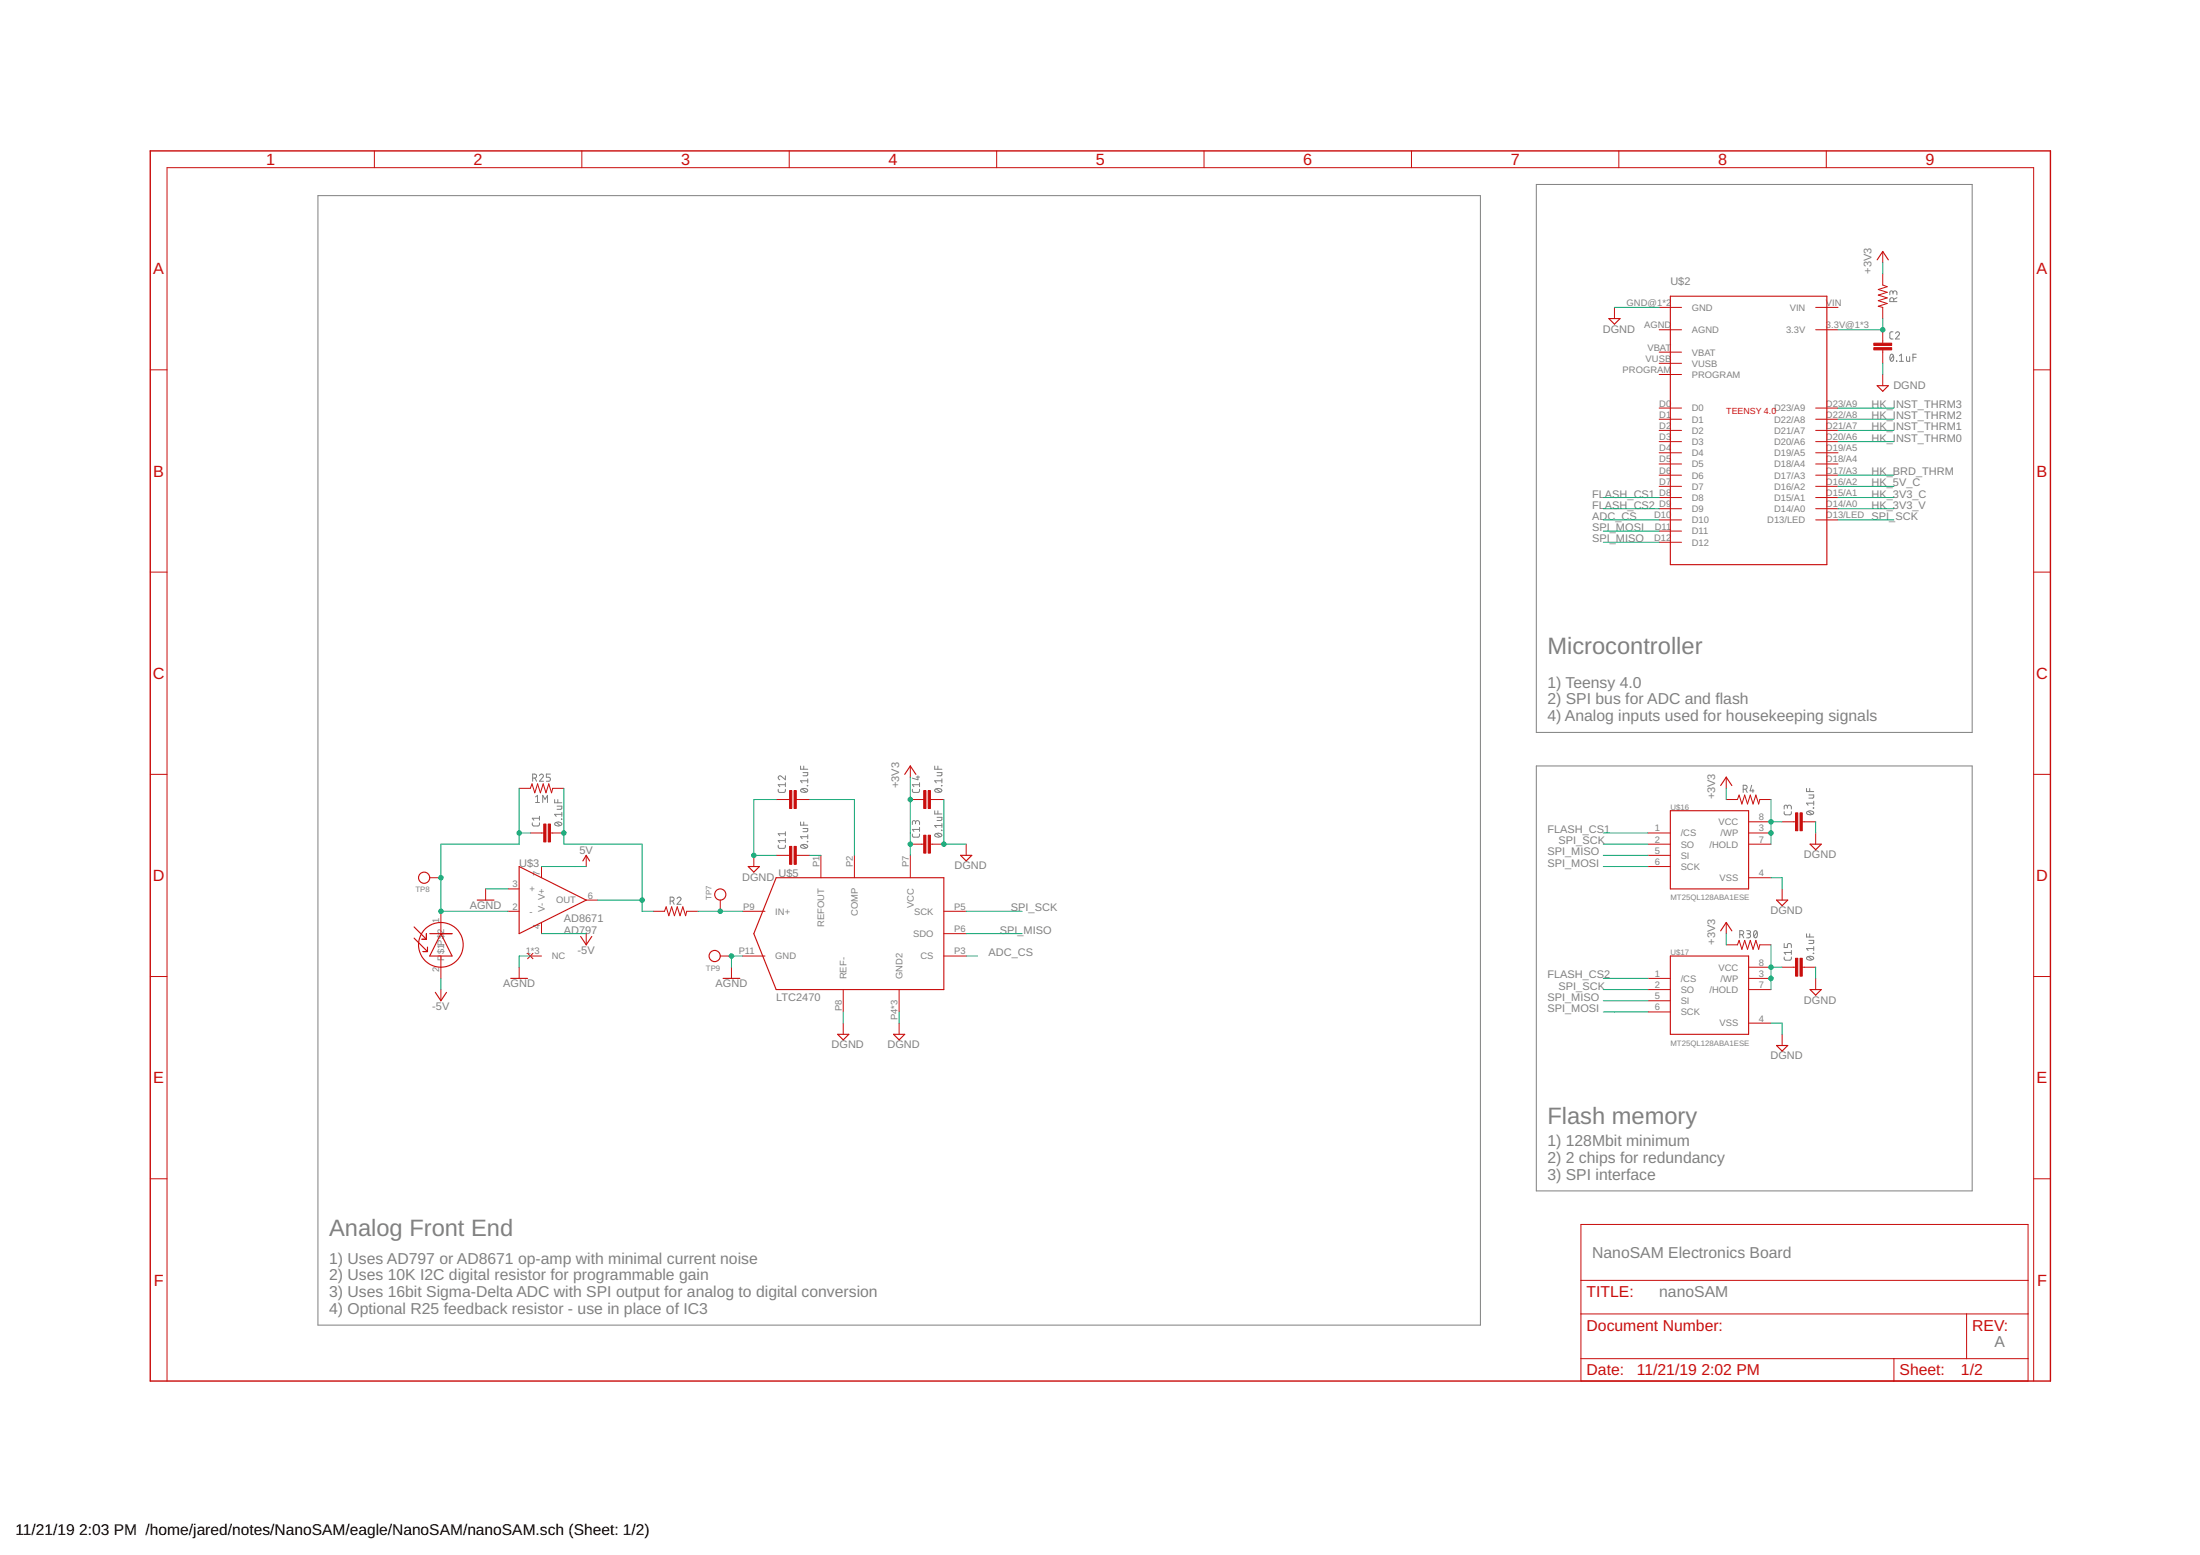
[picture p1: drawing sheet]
<svg xmlns="http://www.w3.org/2000/svg" width="500mm" height="353mm" viewBox="0 0 500 353" stroke-linecap="round" stroke-linejoin="round" font-family="sans-serif">
<g fill="none" stroke="#808080" stroke-width=".23">
<path d="M72.2 44.4h264.2v256.5h-264.2zM349.1 41.9h99v124.4h-99zM430.1 66.5a.44 .44 0 0 1 .5-.5 .44 .44 0 0 1 .4 .5v.5M430.1 66.8v-.4a.36 .36 0 0 0-.3-.4 .36 .36 0 0 0-.4 .4v.6M430.1 75.4h-.5l-.2 .3v1.1l.2 .1 .5 .1M430.3 68.5v-.4a.44 .44 0 0 0-.4-.5 .44 .44 0 0 0-.5 .5v.4h1.6M430.7 75.7a.45 .45 0 0 1 .6-.3 .45 .45 0 0 1 .2 .7l-.8 .9h.9M431 67.6l-.7 .4M429.6 80.5l.3-.1a.97 .97 0 0 1 0 1.7 1.02 1.02 0 0 1-.3-1.6zM430.2 80.8l-.7 .9M430.9 82l.1 .1zM431.6 82.1h.9"/>
<path d="M431.6 80.8l.4-.4v1.7M433.2 81v.9l.3 .2h.4v-1.1M434.7 81.2h.7M435.4 80.4h-.7v1.7M121 176.7h.5a.46 .46 0 0 0 .4-.5 .46 .46 0 0 0-.4-.4h-.5v1.6M121.6 176.7l.3 .7M122.6 176.1a.44 .44 0 0 1 .6-.3 .44 .44 0 0 1 .1 .7l-.7 .9h.9M125.1 175.8h-1v.7h.6a.46 .46 0 0 1 .4 .5 .46 .46 0 0 1-.4 .4h-.6M176.8 179.2v.5l.4 .3 1-.1 .2-.2 .1-.5M178.5 176.2v.9l-1-.8a.44 .44 0 0 0-.7 .2 .44 .44 0 0 0 .4 .6M178.5 177.8v.8M178.5 178.2h-1.7l.4 .4"/>
<path d="M181.9 174v.7h1.6M182 179.3a1.02 1.02 0 0 1 1.5 .2 .97 .97 0 0 1-1.6 0zM182.3 179.2l.9 .7M182.5 175.5h1l-.1 .6-.9 .1M182.6 174v.7M183.4 178.4l.1 .1zM183.5 176.9v.9M183.5 177.3h-1.6l.4 .5M207.3 179.2v.5l.4 .3 1-.1 .2-.2v-.5M208.2 176.5h.7M208.6 176.2v.9l-1.3-.4M208.9 178.2h-1.6l.4 .4"/>
<path d="M208.9 177.8v.8M212.4 174v.7h1.6M212.5 179.3a1.03 1.03 0 0 1 1.5 .2 .97 .97 0 0 1-1.6 0zM212.7 179.2l1 .7M212.9 175.5h1.1l-.2 .6-.9 .1M213.1 174v.7M213.9 178.4l.1 .1zM214 177.3h-1.6l.3 .5M214 176.9v.9M349.1 173.9h99v96.5h-99zM396.1 179.2h.5a.46 .46 0 0 0 .4-.4 .46 .46 0 0 0-.4-.5h-.5v1.7M396.6 179.2l.4 .8"/>
<path d="M398 178.3l-.3 1.3h.8M398.3 179.2v.8M410.5 179v.8h1.6M411.2 179v.8M120.9 186.9l.2 .6 .2 .1h1.1l.2-.3v-.4M121.7 181l.4-.4v1.6M121.7 182.2h.9M122.6 185.4v.9M122.6 185.8h-1.7l.4 .5M123.3 182.2v-1.6l.5 .9 .6-.9v1.6M126 181.6v.7h1.7M126.1 186.9a1.02 1.02 0 0 1 1.6 .2 .97 .97 0 0 1-1.7 0z"/>
<path d="M126.4 186.8l.9 .7M126.6 183.1h1.1l-.2 .7h-.9M126.7 181.6v.7M127.6 186l.1 .1zM127.7 184.5v.9M127.7 184.9h-1.7l.4 .5M176.8 191.9v.5l.4 .3 1-.1 .2-.2 .1-.5M178.5 188.9v.9M178.5 190.4v.9M178.5 190.9h-1.7l.4 .4M178.5 189.3h-1.7l.4 .5M181.9 186.7v.7h1.6"/>
<path d="M182 192a1.02 1.02 0 0 1 1.5 .2 .97 .97 0 0 1-1.6 0zM182.3 191.8l.9 .8M182.5 188.2h1l-.1 .6-.9 .1M182.6 186.7v.7M183.4 191.1l.1 .1zM183.5 189.6v.9M183.5 190h-1.6l.4 .5M207.3 189.4v.5l.4 .2h1l.2-.2v-.5M208 186.8a.46 .46 0 0 1 .5-.4 .46 .46 0 0 1 .4 .4v.4M208 187.1v-.4a.36 .36 0 0 0-.3-.3 .36 .36 0 0 0-.4 .3v.5M208.9 187.9v.9M208.9 188.4h-1.6l.4 .4"/>
<path d="M212.4 184.1v.7h1.6M212.5 189.4a1.03 1.03 0 0 1 1.5 .3 .97 .97 0 0 1-1.6 0zM212.7 189.3l1 .7M212.9 185.6h1.1l-.2 .7h-.9M213.1 184.1v.7M213.9 188.5l.1 .1zM214 187v.9M214 187.5h-1.6l.3 .4M405.4 184.3v.5l.4 .2h1l.2-.2v-.5M406.1 183.3a.46 .46 0 0 1 .5-.5 .46 .46 0 0 1 .4 .5v.4M406.1 183.6v-.4a.36 .36 0 0 0-.3-.4 .36 .36 0 0 0-.4 .4v.5M410.6 184.3a1.03 1.03 0 0 1 1.5 .3 .97 .97 0 0 1-1.6 0z"/>
<path d="M410.8 184.2l1 .8M411 180.5h1.1l-.2 .7-.9 .1M412 183.5h.1zM412.1 181.9v1M412.1 182.4h-1.6l.3 .5M152.3 204.6h.4a.46 .46 0 0 0 .5-.4 .46 .46 0 0 0-.5-.5h-.4v1.7M152.8 204.6l.4 .8M153.8 204.1a.44 .44 0 0 1 .7-.4 .44 .44 0 0 1 .1 .7l-.8 1h.9M395.3 212.3h.5a.46 .46 0 0 0 .4-.5 .46 .46 0 0 0-.4-.5h-.5v1.7M395.9 212.3l.3 .7M396.9 211.3h.5a.36 .36 0 0 1 .4 .4 .36 .36 0 0 1-.4 .4h-.4M397.3 212.1a.46 .46 0 0 1 .5 .4 .46 .46 0 0 1-.5 .5h-.4"/>
<path d="M398.6 211.5l.3-.2a.97 .97 0 0 1 0 1.7 1.02 1.02 0 0 1-.3-1.5zM399.2 211.7l-.7 .9M405.4 217.3v.5l.4 .3 1.1-.1 .1-.7M405.4 214.3v.9h.7v-.5a.46 .46 0 0 1 .5-.4 .46 .46 0 0 1 .4 .4v.5M407 215.8v.9M407 216.3h-1.6l.4 .4M410.5 212.1v.7h1.6M410.6 217.4a1.06 1.06 0 0 1 1.5 .2 .95 .95 0 0 1-1.6 0zM410.8 217.2l1 .8M411 213.6h1.1l-.2 .6-.9 .1M411.2 212.1v.7M412 216.5l.1 .1z"/>
<path d="M412.1 215v.9M412.1 215.4h-1.6l.3 .5"/>
</g>
<g fill="none" stroke="#c90d0c" stroke-width=".23">
<path d="M85.1 34.3v3.8M132.2 34.3v3.8M179.3 34.3v3.8M226.5 34.3v3.8M273.6 34.3v3.8M320.7 34.3v3.8M367.8 34.3v3.8M415 34.3v3.8M427.8 57.1v2.5M366.8 69.8v2.5M377 80h5.1M377 69.8h5.1"/>
<path d="M377 74.9h5.1M412.6 69.8h5M412.6 74.9h5M427.8 62.2v2.5l1 .4-2 .6 2 .7-2 .6 2 .6-2 .7 2 .6-2 .7 1 .2v2.5M427.8 74.9v3M427.8 79.5v3M34.1 84h3.9M377 92.7h5.1M377 95.2h5.1M377 97.7h5.1M377 82.5h5.1M377 85h5.1"/>
<path d="M412.6 92.7h5M412.6 95.2h5M412.6 97.7h5M427.8 85v2.6M462.1 84h3.8M377 100.3h5.1M377 102.8h5.1M377 105.4h5.1M377 118.1h5.1M377 107.9h5.1M377 110.4h5.1M377 113h5.1"/>
<path d="M377 115.5h5.1M412.6 100.3h5M412.6 102.8h5M412.6 105.4h5M412.6 118.1h5M412.6 107.9h5M412.6 110.4h5M412.6 113h5M412.6 115.5h5M34.1 129.9h3.9M377 120.6h5.1M377 123.1h5.1"/>
<path d="M462.1 129.9h3.8M34.1 175.9h3.9M118 179h2.5l.4-1 .6 2 .7-2 .6 2 .6-2 .7 2 .6-2 .6 2 .3-1h2.5M206.8 173.9v2.6M392.2 176.5v2.5M462.1 175.9h3.8M97.6 199.3h2.6M120.5 189.2h3M123 196.8v2.5M125.1 189.2h3M133.2 194.2v2.6M171.3 194.2v2.6"/>
<path d="M176.4 181.6h3M176.4 194.2h3M180.9 181.6h3.1M180.9 194.2h3.1M186.5 194.2v5.1M194.1 194.2v5.1M206.8 181.6h3.1M206.8 194.2v5.1M206.8 191.7h3.1M211.4 181.6h3.1M211.4 191.7h3.1M219.5 191.7v2.5"/>
<path d="M374.5 189.2h5M374.5 194.2h5M374.5 191.7h5M374.5 196.8h5M392.2 181.6h2.6l.4-1 .6 2 .6-2 .7 2 .6-2 .6 2 .7-2 .6 2 .3-1h2.5M397.3 189.2h5.1M397.3 186.6h5.1M397.3 191.7h5.1M397.3 199.3h5.1M404.9 186.6h3.1M409.5 186.6h3.1M412.6 189.2v2.5"/>
<path d="M100.2 206.9v5.1M100.2 217.1v5.1M110.3 201.9v2.5M115.4 206.9h2.6M115.4 201.9h2.6M118 219.6v2.6M119.9 216.5l1.2 1.2M120.5 217.1h2.5M121.1 216.5l-1.2 1.2M123 209.5v2.5M133.2 204.4h2.5M133.2 212v2.6"/>
<path d="M148.4 206.9h2.6l.4-1 .6 2.1 .6-2.1 .6 2.1 .7-2.1 .6 2.1 .7-2.1 .6 2.1 .2-1.1h2.6M163.7 217.1h2.5M163.7 204.4v2.5M166.2 219.6v2.6M168.7 206.9h5.1M168.7 217.1h5.1M214.5 206.9h5M214.5 217.1h5M214.5 212h5M392.2 209.5v2.5M392.2 214.6h2.6l.4-1 .6 2 .6-2 .7 2 .6-2 .6 2 .7-2 .6 2 .3-1h2.5M397.3 219.6h5.1"/>
<path d="M404.9 201.9v2.5M404.9 219.6h3.1M409.5 219.6h3.1M34.1 221.8h3.9M100.2 224.7v2.6M191.6 224.7v5.1M191.6 232.3v2.6M204.3 224.7v5.1M204.3 232.3v2.6M374.5 222.2h5M374.5 224.7h5M374.5 227.3h5"/>
<path d="M374.5 229.8h5M397.3 222.2h5.1M397.3 224.7h5.1M397.3 232.3h5.1M404.9 234.9v2.5M412.6 222.2v2.5M462.1 221.8h3.8M34.1 267.7h3.9M359.2 278.1h101.6v35.5h-101.6zM462.1 267.7h3.8M359.2 298.4h101.6M359.2 290.8h101.6"/>
<path d="M446.8 298.4v10.1M38 313.6v-275.5h424.1v275.5M359.2 308.5h101.6M430.3 308.5v5.1"/>
</g>
<g fill="none" stroke="#c90d0c" stroke-width=".25">
<path d="M426.5 59l1.3-1.9 1.3 1.9M365.6 72.3h2.5l-1.3 1.3zM379.5 67.3h35.6v60.9h-35.6zM426.5 87.6h2.6l-1.3 1.3zM205.6 175.9l1.2-2 1.3 2M391 178.4l1.2-1.9 1.3 1.9M118 196.8l15.2 7.6-15.2 7.6zM132.4 195.5l.8-1.3 .8 1.3M170 196.8h2.6l-1.3 1.3zM176.4 199.3h38.1v25.4h-38.1l-5.1-12.7zM218.3 194.2h2.5l-1.3 1.3zM379.5 184.1h17.8v17.8h-17.8z"/>
<path d="M411.3 191.7h2.5l-1.2 1.3zM94.1 210.5l2.8 2.8M94.1 213l3 3.1M95.9 213.3h1M96.1 216.1h1M96.9 212v1.3M97.1 215.1v1M97.6 212h5.1M100.2 212l2.5 5.1h-5.1zM108.4 204.4h3.8M131.9 212.7l1.3 1.9 1.3-1.9M379.5 217.1h17.8v17.8h-17.8z"/>
<path d="M391 211.4l1.2-1.9 1.3 1.9M403.7 204.4h2.5l-1.3 1.3zM98.9 225.4l1.3 1.9 1.3-1.9M116.1 222.2h3.8M164.3 222.2h3.8M190.3 234.9h2.6l-1.3 1.3zM203 234.9h2.6l-1.3 1.3zM403.7 237.4h2.5l-1.3 1.3zM411.3 224.7h2.5l-1.2 1.3z"/>
<circle cx="96.4" cy="199.3" r="1.27"/>
<circle cx="100.2" cy="214.6" r="5.1"/>
<circle cx="162.4" cy="217.1" r="1.27"/>
<circle cx="163.7" cy="203.1" r="1.27"/>
</g>
<g fill="#c90d0c" stroke="#c90d0c" stroke-width=".23">
<path d="M124.6 187.1h.5v4.1h-.5z"/>
<path d="M123.5 187.1h.6v4.1h-.6z"/>
<path d="M409 184.6h.5v4.1h-.5z"/>
<path d="M408 184.6h.5v4.1h-.5z"/>
<path d="M180.4 192.2h.5v4.1h-.5z"/>
<path d="M179.4 192.2h.5v4.1h-.5z"/>
<path d="M180.4 179.5h.5v4.1h-.5z"/>
<path d="M179.4 179.5h.5v4.1h-.5z"/>
<path d="M210.9 189.7h.5v4h-.5z"/>
<path d="M209.9 189.7h.5v4h-.5z"/>
<path d="M210.9 179.5h.5v4.1h-.5z"/>
<path d="M209.9 179.5h.5v4.1h-.5z"/>
<path d="M425.8 79h4v.5h-4z"/>
<path d="M425.8 77.9h4v.5h-4z"/>
<path d="M409 217.6h.5v4.1h-.5z"/>
<path d="M408 217.6h.5v4.1h-.5z"/>
</g>
<path d="M34.1 34.3h431.8v279.3h-431.8z" fill="none" stroke="#c90d0c" stroke-width=".32"/>
<g fill="none" stroke="#0dab76" stroke-width=".23">
<path d="M427.8 59.6v2.6M366.8 69.8h10.2M427.8 72.3v2.6h-10.2M417.6 97.7h12.7M417.6 95.2h12.7M417.6 92.7h12.7M427.8 82.5v2.5M364.3 118.1h12.7M364.3 115.5h12.7M364.3 113h12.7M417.6 118.1h12.7M417.6 115.5h12.7"/>
<path d="M417.6 113h12.7M417.6 110.4h12.7M417.6 100.3h12.7M417.6 107.9h12.7M364.3 123.1h12.7M364.3 120.6h12.7M118 179v12.7h-17.8v15.2h15.2M128.1 179v12.7h17.8v15.2h2.5M206.8 176.5v17.7M392.2 179v2.6M118 189.2h2.5M123 196.8h10.2"/>
<path d="M176.4 181.6h-5.1v12.6h5.1M184 194.2h2.5M184 181.6h10.1v12.6M214.5 181.6v10.1h5M364.3 191.7h10.2M364.3 189.2h10.2M364.3 194.2h10.2M364.3 196.8h10.2M402.4 181.6v10.1M402.4 186.6h2.5M402.4 199.3h2.5v2.6M412.6 186.6v2.6"/>
<path d="M110.3 201.9h5.1M120.5 217.1h-2.5v2.5M123 212h10.2M135.7 204.4h10.2M158.6 206.9h10.1M168.7 217.1h-2.5v2.5M219.5 206.9h12.7M219.5 217.1h2.6M219.5 212h12.7M392.2 212v2.6M402.4 214.6v10.1M402.4 219.6h2.5"/>
<path d="M412.6 219.6v2.6M100.2 222.2v2.5M191.6 229.8v2.5M204.3 229.8v2.5M364.3 227.3h10.2M364.3 224.7h10.2M364.3 229.8h10.2M364.3 222.2h10.2M402.4 232.3h2.5v2.6"/>
</g>
<g fill="#0dab76" stroke="#0dab76" stroke-width=".23">
<circle cx="100.2" cy="206.9" r=".51"/>
<circle cx="118" cy="189.2" r=".51"/>
<circle cx="100.2" cy="199.3" r=".51"/>
<circle cx="145.9" cy="204.4" r=".51"/>
<circle cx="128.1" cy="189.2" r=".51"/>
<circle cx="163.7" cy="206.9" r=".51"/>
<circle cx="402.4" cy="186.6" r=".51"/>
<circle cx="402.4" cy="189.2" r=".51"/>
<circle cx="166.2" cy="217.1" r=".51"/>
<circle cx="214.5" cy="191.7" r=".51"/>
<circle cx="171.3" cy="194.2" r=".51"/>
<circle cx="206.8" cy="191.7" r=".51"/>
<circle cx="206.8" cy="181.6" r=".51"/>
<circle cx="427.8" cy="74.9" r=".51"/>
<circle cx="402.4" cy="219.6" r=".51"/>
<circle cx="402.4" cy="222.2" r=".51"/>
</g>
<g font-size="5.4" fill="#808080">
<text x="351.6" y="148.5">Microcontroller</text>
<text x="351.6" y="255.2">Flash memory</text>
<text x="74.8" y="280.6">Analog Front End</text>
</g>
<g font-size="3.7" fill="#c90d0c">
<text x="60.5" y="37.5">1</text>
<text x="107.6" y="37.5">2</text>
<text x="154.8" y="37.5">3</text>
<text x="201.9" y="37.5">4</text>
<text x="249" y="37.5">5</text>
<text x="296.1" y="37.5">6</text>
<text x="343.3" y="37.5">7</text>
<text x="390.4" y="37.5">8</text>
<text x="437.5" y="37.5">9</text>
<text x="34.8" y="62.3">A</text>
<text x="462.8" y="62.3">A</text>
<text x="34.8" y="108.2">B</text>
<text x="462.8" y="108.2">B</text>
<text x="34.7" y="154.2">C</text>
<text x="462.7" y="154.2">C</text>
<text x="34.7" y="200.1">D</text>
<text x="462.7" y="200.1">D</text>
<text x="34.8" y="246">E</text>
<text x="462.8" y="246">E</text>
<text x="34.9" y="291.9">F</text>
<text x="462.9" y="291.9">F</text>
</g>
<g font-size="3.6" fill="#808080">
<text x="351.6" y="156.2">1) Teensy 4.0</text>
<text x="351.6" y="160">2) SPI bus for ADC and flash</text>
<text x="351.6" y="163.8">4) Analog inputs used for housekeeping signals</text>
<text x="351.6" y="260.3">1) 128Mbit minimum</text>
<text x="351.6" y="264.1">2) 2 chips for redundancy</text>
<text x="351.6" y="267.9">3) SPI interface</text>
<text x="74.8" y="286.9">1) Uses AD797 or AD8671 op-amp with minimal current noise</text>
<text x="361.8" y="285.7">NanoSAM Electronics Board</text>
<text x="74.8" y="290.8">2) Uses 10K I2C digital resistor for programmable gain</text>
<text x="74.8" y="294.6">3) Uses 16bit Sigma-Delta ADC with SPI output for analog to digital conversion</text>
<text x="74.8" y="298.4">4) Optional R25 feedback resistor - use in place of IC3</text>
<text x="377" y="294.6">nanoSAM</text>
<text x="453.2" y="306">A</text>
</g>
<g font-size="3.6" fill="#c90d0c">
<text x="360.5" y="294.6">TITLE:</text>
<text x="360.5" y="302.2">Document Number:</text>
<text x="448.1" y="302.2">REV:</text>
<text x="360.5" y="312.3">Date:</text>
<text x="371.9" y="312.3">11/21/19</text>
<text x="386.6" y="312.3">2:02 PM</text>
<text x="431.6" y="312.3">Sheet:</text>
<text x="445.6" y="312.3">1/2</text>
</g>
<g font-size="3.5">
<text x="3.5" y="348.6">11/21/19</text>
<text x="18" y="348.6">2:03 PM /home/jared/notes/NanoSAM/eagle/NanoSAM/nanoSAM.sch (Sheet: 1/2)</text>
</g>
<g font-size="2.5" fill="#808080">
<text x="379.5" y="64.7">U$2</text>
<text x="425.3" y="62.2" transform="rotate(-90 425.3 62.2)">+3V3</text>
<text x="364.2" y="75.5">DGND</text>
<text x="430.2" y="88.2">DGND</text>
<text x="425.3" y="95.2">HK_INST_THRM2</text>
<text x="425.3" y="92.7">HK_INST_THRM3</text>
<text x="425.3" y="100.3">HK_INST_THRM0</text>
<text x="425.3" y="97.8">HK_INST_THRM1</text>
<text x="425.3" y="107.9">HK_BRD_THRM</text>
<text x="361.8" y="113">FLASH_CS1</text>
<text x="425.3" y="113">HK_3V3_C</text>
<text x="425.3" y="110.4">HK_5V_C</text>
<text x="361.8" y="118.1">ADC_CS</text>
<text x="361.8" y="115.5">FLASH_CS2</text>
<text x="425.3" y="118.1">SPI_SCK</text>
<text x="425.3" y="115.5">HK_3V3_V</text>
<text x="361.8" y="123.1">SPI_MISO</text>
<text x="361.8" y="120.6">SPI_MOSI</text>
<text x="204.3" y="179" transform="rotate(-90 204.3 179)">+3V3</text>
<text x="389.7" y="181.6" transform="rotate(-90 389.7 181.6)">+3V3</text>
<text x="351.6" y="189.2">FLASH_CS1</text>
<text x="354.1" y="191.7">SPI_SCK</text>
<text x="118" y="196.8">U$3</text>
<text x="131.7" y="194">5V</text>
<text x="216.9" y="197.4">DGND</text>
<text x="351.6" y="194.3">SPI_MISO</text>
<text x="351.6" y="196.8">SPI_MOSI</text>
<text x="409.9" y="194.9">DGND</text>
<text x="168.6" y="200">DGND</text>
<text x="176.9" y="199.1">U$5</text>
<text x="106.7" y="206.4">AGND</text>
<text x="128.1" y="209.4">AD8671</text>
<text x="229.7" y="207">SPI_SCK</text>
<text x="402.3" y="207.6">DGND</text>
<text x="128.1" y="212">AD797</text>
<text x="227.2" y="212">SPI_MISO</text>
<text x="389.7" y="214.6" transform="rotate(-90 389.7 214.6)">+3V3</text>
<text x="131.2" y="216.6">-5V</text>
<text x="224.6" y="217.1">ADC_CS</text>
<text x="114.4" y="224.2">AGND</text>
<text x="162.6" y="224.2">AGND</text>
<text x="176.4" y="227.3">LTC2470</text>
<text x="351.6" y="227.3">SPI_MISO</text>
<text x="351.6" y="222.2">FLASH_CS2</text>
<text x="354.1" y="224.7">SPI_SCK</text>
<text x="409.9" y="227.9">DGND</text>
<text x="98.2" y="229.3">-5V</text>
<text x="351.6" y="229.8">SPI_MOSI</text>
<text x="188.9" y="238.1">DGND</text>
<text x="201.6" y="238.1">DGND</text>
<text x="402.3" y="240.6">DGND</text>
</g>
<g font-size="2.1" fill="#808080">
<text x="369.6" y="69.5">GND@1*2</text>
<text x="384.4" y="70.6">GND</text>
<text x="406.7" y="70.6">VIN</text>
<text x="414.9" y="69.5">VIN</text>
<text x="373.6" y="74.5">AGND</text>
<text x="384.4" y="75.7">AGND</text>
<text x="405.8" y="75.7">3.3V</text>
<text x="414.9" y="74.5">3.3V@1*3</text>
<text x="373.9" y="82.2">VUSB</text>
<text x="374.3" y="79.6">VBAT</text>
<text x="384.4" y="80.7">VBAT</text>
<text x="384.4" y="83.3">VUSB</text>
<text x="368.7" y="84.7">PROGRAM</text>
<text x="384.4" y="85.8">PROGRAM</text>
<text x="377" y="92.3">D0</text>
<text x="377" y="94.9">D1</text>
<text x="384.4" y="93.4">D0</text>
<text x="384.4" y="96">D1</text>
<text x="403.1" y="96">D22/A8</text>
<text x="414.9" y="94.9">D22/A8</text>
<text x="414.9" y="92.3">D23/A9</text>
<text x="377" y="97.4">D2</text>
<text x="377" y="99.9">D3</text>
<text x="384.4" y="98.5">D2</text>
<text x="384.4" y="101.1">D3</text>
<text x="403.1" y="101.1">D20/A6</text>
<text x="403.1" y="98.5">D21/A7</text>
<text x="414.9" y="99.9">D20/A6</text>
<text x="414.9" y="97.4">D21/A7</text>
<text x="377" y="102.5">D4</text>
<text x="377" y="105">D5</text>
<text x="377" y="107.6">D6</text>
<text x="384.4" y="103.6">D4</text>
<text x="384.4" y="106.1">D5</text>
<text x="403.1" y="106.1">D18/A4</text>
<text x="403.1" y="103.6">D19/A5</text>
<text x="414.9" y="107.6">D17/A3</text>
<text x="414.9" y="105">D18/A4</text>
<text x="414.9" y="102.5">D19/A5</text>
<text x="377" y="110.1">D7</text>
<text x="377" y="112.6">D8</text>
<text x="384.4" y="108.7">D6</text>
<text x="384.4" y="111.2">D7</text>
<text x="384.4" y="113.8">D8</text>
<text x="403.1" y="113.8">D15/A1</text>
<text x="403.1" y="111.2">D16/A2</text>
<text x="403.1" y="108.7">D17/A3</text>
<text x="414.9" y="112.6">D15/A1</text>
<text x="414.9" y="110.1">D16/A2</text>
<text x="375.8" y="117.7">D10</text>
<text x="377" y="115.2">D9</text>
<text x="384.4" y="118.8">D10</text>
<text x="384.4" y="116.3">D9</text>
<text x="401.5" y="118.8">D13/LED</text>
<text x="403.1" y="116.3">D14/A0</text>
<text x="414.9" y="117.7">D13/LED</text>
<text x="414.9" y="115.2">D14/A0</text>
<text x="375.8" y="122.8">D12</text>
<text x="376" y="120.3">D11</text>
<text x="384.4" y="121.4">D11</text>
<text x="384.4" y="123.9">D12</text>
<text x="376" y="188.8">1</text>
<text x="376" y="191.4">2</text>
<text x="381.9" y="189.9">/CS</text>
<text x="390.5" y="187.4">VCC</text>
<text x="390.9" y="189.9">/WP</text>
<text x="399.7" y="188.8">3</text>
<text x="399.7" y="191.4">7</text>
<text x="399.7" y="186.3">8</text>
<text x="186.2" y="197" transform="rotate(-90 186.2 197)">P1</text>
<text x="193.8" y="197" transform="rotate(-90 193.8 197)">P2</text>
<text x="206.5" y="197" transform="rotate(-90 206.5 197)">P7</text>
<text x="376" y="193.9">5</text>
<text x="376" y="196.4">6</text>
<text x="381.9" y="192.5">SO</text>
<text x="381.9" y="195">SI</text>
<text x="381.9" y="197.6">SCK</text>
<text x="388.4" y="192.5">/HOLD</text>
<text x="116.4" y="201.5">3</text>
<text x="120.3" y="202.6">+</text>
<text x="122.7" y="199" transform="rotate(-90 122.7 199)">7</text>
<text x="390.7" y="200.1">VSS</text>
<text x="399.7" y="199">4</text>
<text x="99.8" y="209.7" transform="rotate(-90 99.8 209.7)">1</text>
<text x="116.4" y="206.6">2</text>
<text x="120.3" y="207.7">-</text>
<text x="123.8" y="207.2" transform="rotate(-90 123.8 207.2)">V- V+</text>
<text x="126.3" y="205.2">OUT</text>
<text x="133.5" y="204.1">6</text>
<text x="168.9" y="206.6">P9</text>
<text x="176.2" y="207.7">IN+</text>
<text x="194.9" y="208.1" transform="rotate(-90 194.9 208.1)">COMP</text>
<text x="207.6" y="206.2" transform="rotate(-90 207.6 206.2)">VCC</text>
<text x="207.7" y="207.7">SCK</text>
<text x="216.8" y="206.6">P5</text>
<text x="122.7" y="211" transform="rotate(-90 122.7 211)">4</text>
<text x="187.3" y="210.5" transform="rotate(-90 187.3 210.5)">REFOUT</text>
<text x="207.5" y="212.8">SDO</text>
<text x="216.8" y="211.7">P6</text>
<text x="99.8" y="220.6" transform="rotate(-90 99.8 220.6)">2</text>
<text x="100.9" y="218.2" transform="rotate(-90 100.9 218.2)">P</text>
<text x="100.9" y="216.8" transform="rotate(-90 100.9 216.8)">$1P$2</text>
<text x="119.5" y="216.8">1*3</text>
<text x="125.4" y="217.9">NC</text>
<text x="167.9" y="216.8">P11</text>
<text x="176.2" y="217.9">GND</text>
<text x="209.2" y="217.9">CS</text>
<text x="216.8" y="216.8">P3</text>
<text x="376" y="221.8">1</text>
<text x="390.5" y="220.4">VCC</text>
<text x="399.7" y="221.8">3</text>
<text x="399.7" y="219.3">8</text>
<text x="192.4" y="222.4" transform="rotate(-90 192.4 222.4)">REF-</text>
<text x="205.1" y="222.4" transform="rotate(-90 205.1 222.4)">GND2</text>
<text x="376" y="224.4">2</text>
<text x="376" y="226.9">5</text>
<text x="381.9" y="223">/CS</text>
<text x="381.9" y="225.5">SO</text>
<text x="388.4" y="225.5">/HOLD</text>
<text x="390.9" y="223">/WP</text>
<text x="399.7" y="224.4">7</text>
<text x="191.3" y="229.7" transform="rotate(-90 191.3 229.7)">P8</text>
<text x="204" y="231.7" transform="rotate(-90 204 231.7)">P4*3</text>
<text x="376" y="229.5">6</text>
<text x="381.9" y="228">SI</text>
<text x="381.9" y="230.6">SCK</text>
<text x="390.7" y="233.1">VSS</text>
<text x="399.7" y="232">4</text>
</g>
<text font-size="2" fill="#c90d0c" x="392.2" y="93.9">TEENSY 4.0D23/A9</text>
<g font-size="1.8" fill="#808080">
<text x="379.5" y="183.8">U$16</text>
<text x="94.4" y="202.6">TP8</text>
<text x="161.6" y="204.4" transform="rotate(-90 161.6 204.4)">TP7</text>
<text x="379.5" y="204.4">MT25QL128ABA1ESE</text>
<text x="160.4" y="220.4">TP9</text>
<text x="379.5" y="216.9">U$17</text>
<text x="379.5" y="237.4">MT25QL128ABA1ESE</text>
</g>
</svg>
